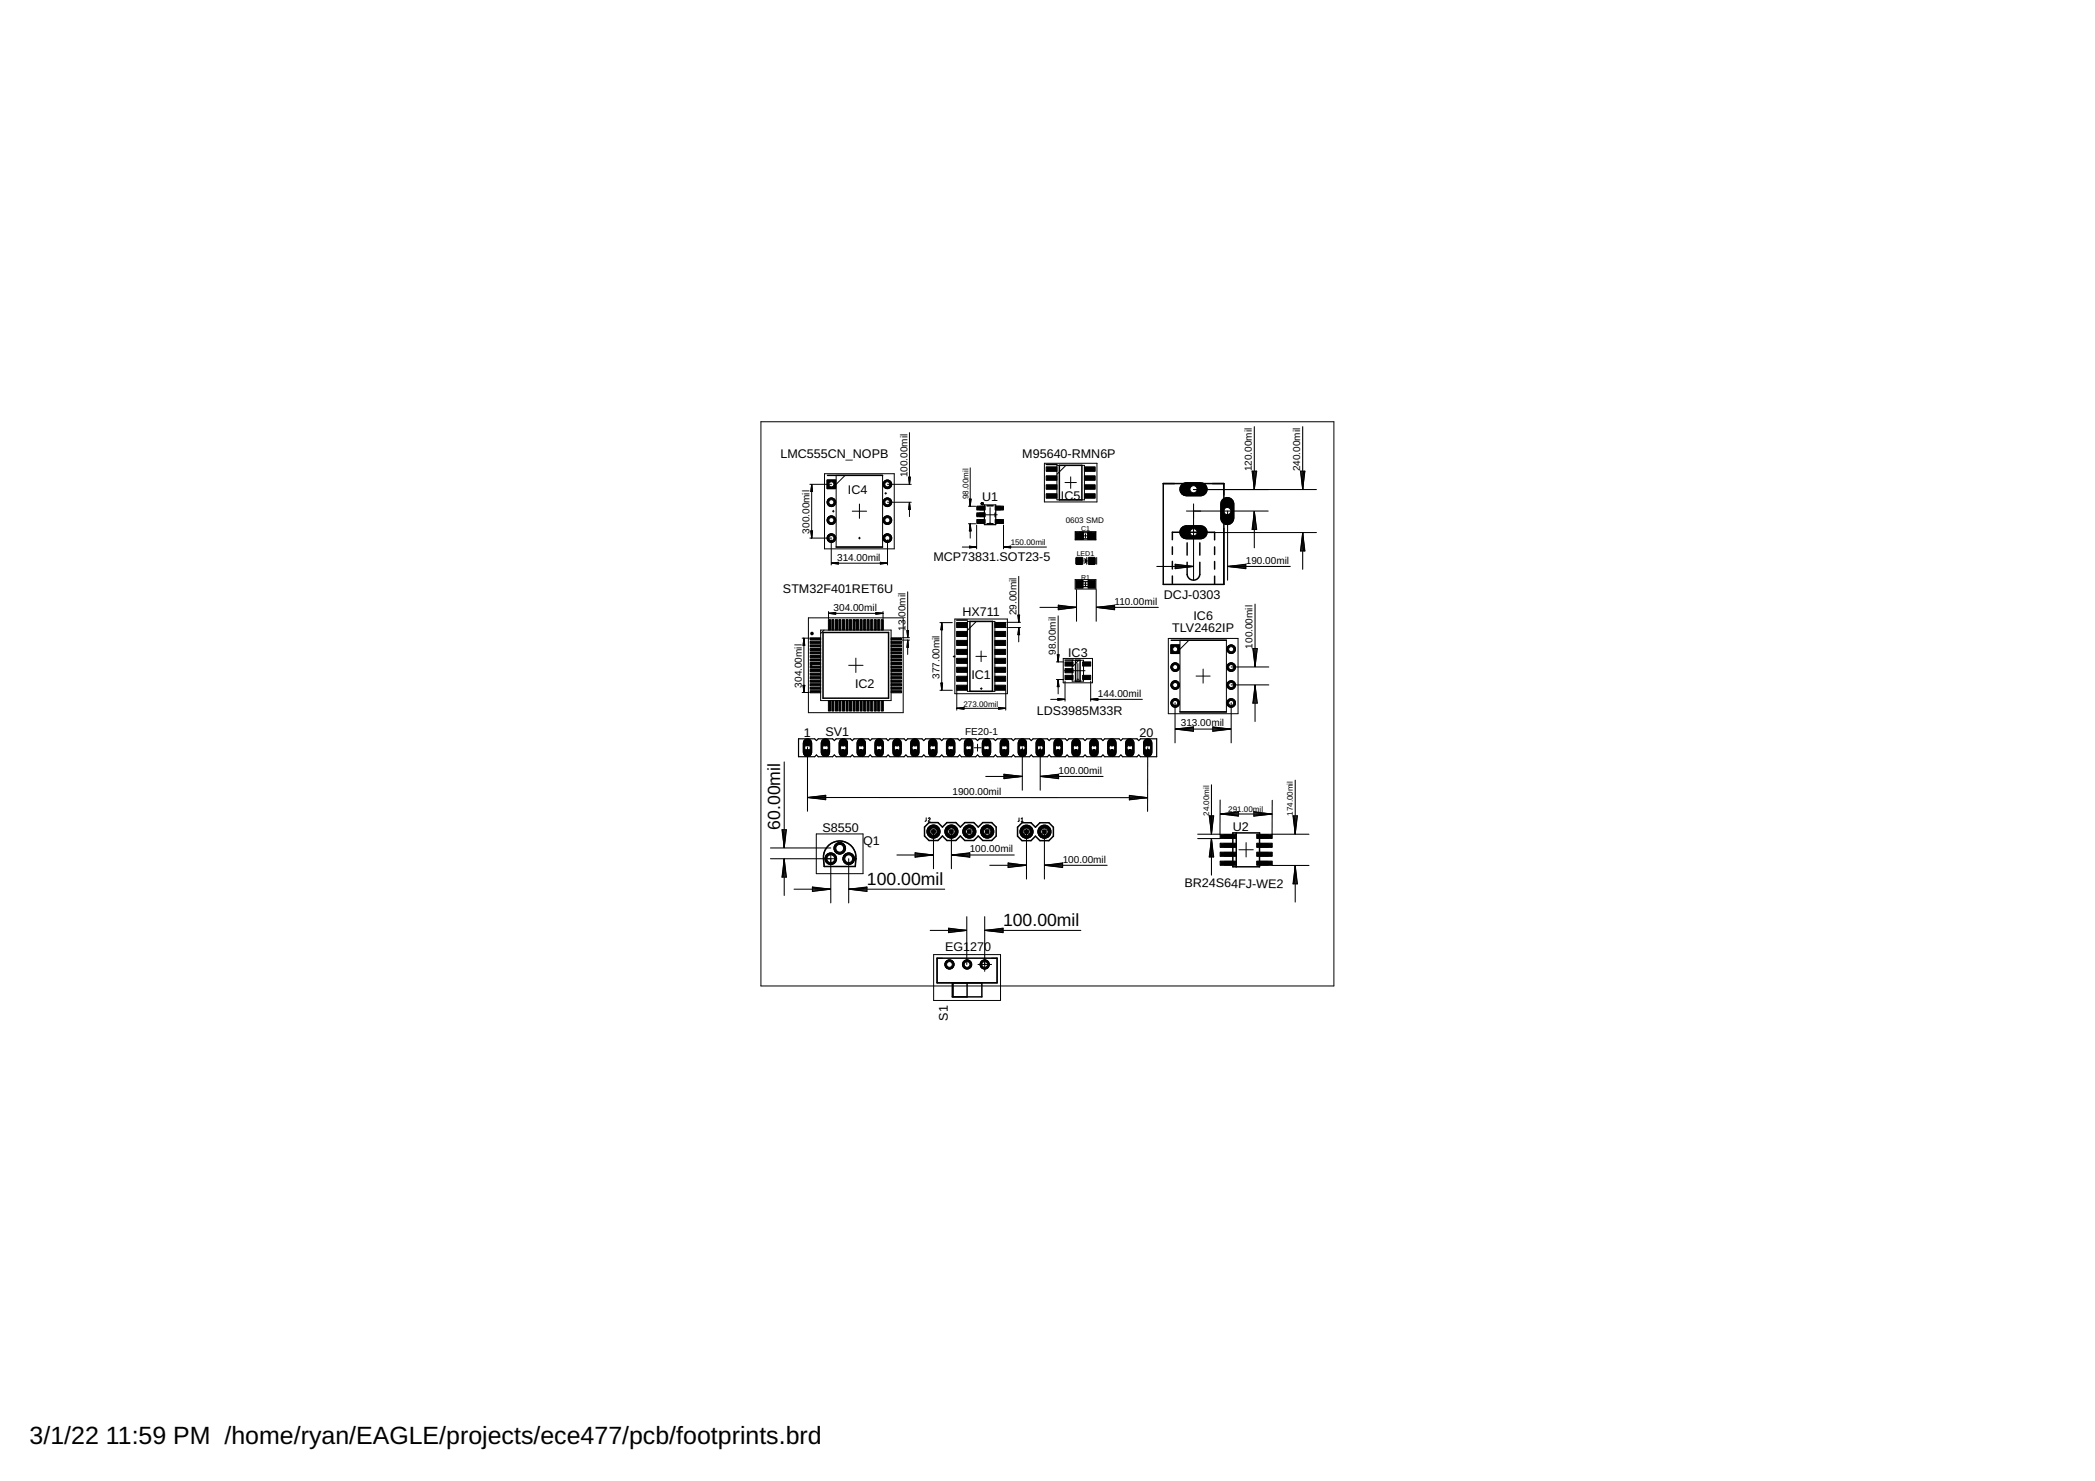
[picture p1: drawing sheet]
<svg xmlns="http://www.w3.org/2000/svg" width="297mm" height="210mm" viewBox="0 0 297 210" stroke-linecap="round" stroke-linejoin="round" font-family="sans-serif">
<path d="M117.3 68h1.2v1.3h-1.2z" fill="#000" stroke="#000" stroke-width=".14"/>
<circle cx="117.9" cy="68.6" r=".36" fill="#fff" stroke="#000" stroke-width=".14"/>
<circle cx="117.9" cy="71.2" r=".61" fill="#000" stroke="#000" stroke-width=".14"/>
<circle cx="117.9" cy="71.2" r=".36" fill="#fff" stroke="#000" stroke-width=".14"/>
<circle cx="117.9" cy="73.7" r=".61" fill="#000" stroke="#000" stroke-width=".14"/>
<circle cx="117.9" cy="73.7" r=".36" fill="#fff" stroke="#000" stroke-width=".14"/>
<circle cx="117.9" cy="76.3" r=".61" fill="#000" stroke="#000" stroke-width=".14"/>
<circle cx="117.9" cy="76.3" r=".36" fill="#fff" stroke="#000" stroke-width=".14"/>
<circle cx="125.8" cy="76.3" r=".61" fill="#000" stroke="#000" stroke-width=".14"/>
<circle cx="125.8" cy="76.3" r=".36" fill="#fff" stroke="#000" stroke-width=".14"/>
<circle cx="125.8" cy="73.7" r=".61" fill="#000" stroke="#000" stroke-width=".14"/>
<circle cx="125.8" cy="73.7" r=".36" fill="#fff" stroke="#000" stroke-width=".14"/>
<circle cx="125.8" cy="71.2" r=".61" fill="#000" stroke="#000" stroke-width=".14"/>
<circle cx="125.8" cy="71.2" r=".36" fill="#fff" stroke="#000" stroke-width=".14"/>
<circle cx="125.8" cy="68.6" r=".61" fill="#000" stroke="#000" stroke-width=".14"/>
<circle cx="125.8" cy="68.6" r=".36" fill="#fff" stroke="#000" stroke-width=".14"/>
<path d="M168.2 69.3h2" fill="none" stroke="#000" stroke-width="2"/>
<circle cx="169.2" cy="69.3" r=".51" fill="#fff" stroke="#000" stroke-width=".14"/>
<path d="M168.2 75.4h2" fill="none" stroke="#000" stroke-width="2"/>
<circle cx="169.2" cy="75.4" r=".51" fill="#fff" stroke="#000" stroke-width=".14"/>
<path d="M174 71.4v2" fill="none" stroke="#000" stroke-width="2"/>
<circle cx="174" cy="72.4" r=".51" fill="#fff" stroke="#000" stroke-width=".14"/>
<path d="M114.5 105.3v1.3" fill="none" stroke="#000" stroke-width="1.3"/>
<circle cx="114.5" cy="106" r=".4" fill="#fff" stroke="#000" stroke-width=".14"/>
<path d="M117 105.3v1.3" fill="none" stroke="#000" stroke-width="1.3"/>
<circle cx="117" cy="106" r=".4" fill="#fff" stroke="#000" stroke-width=".14"/>
<path d="M119.6 105.3v1.3" fill="none" stroke="#000" stroke-width="1.3"/>
<circle cx="119.6" cy="106" r=".4" fill="#fff" stroke="#000" stroke-width=".14"/>
<path d="M122.1 105.3v1.3" fill="none" stroke="#000" stroke-width="1.3"/>
<circle cx="122.1" cy="106" r=".4" fill="#fff" stroke="#000" stroke-width=".14"/>
<path d="M124.7 105.3v1.3" fill="none" stroke="#000" stroke-width="1.3"/>
<circle cx="124.7" cy="106" r=".4" fill="#fff" stroke="#000" stroke-width=".14"/>
<path d="M127.2 105.3v1.3" fill="none" stroke="#000" stroke-width="1.3"/>
<circle cx="127.2" cy="106" r=".4" fill="#fff" stroke="#000" stroke-width=".14"/>
<path d="M129.7 105.3v1.3" fill="none" stroke="#000" stroke-width="1.3"/>
<circle cx="129.7" cy="106" r=".4" fill="#fff" stroke="#000" stroke-width=".14"/>
<path d="M132.2 105.3v1.3" fill="none" stroke="#000" stroke-width="1.3"/>
<circle cx="132.2" cy="106" r=".4" fill="#fff" stroke="#000" stroke-width=".14"/>
<path d="M134.8 105.3v1.3" fill="none" stroke="#000" stroke-width="1.3"/>
<circle cx="134.8" cy="106" r=".4" fill="#fff" stroke="#000" stroke-width=".14"/>
<path d="M137.3 105.3v1.3" fill="none" stroke="#000" stroke-width="1.3"/>
<circle cx="137.3" cy="106" r=".4" fill="#fff" stroke="#000" stroke-width=".14"/>
<path d="M139.9 105.3v1.3" fill="none" stroke="#000" stroke-width="1.3"/>
<circle cx="139.9" cy="106" r=".4" fill="#fff" stroke="#000" stroke-width=".14"/>
<path d="M142.4 105.3v1.3" fill="none" stroke="#000" stroke-width="1.3"/>
<circle cx="142.4" cy="106" r=".4" fill="#fff" stroke="#000" stroke-width=".14"/>
<path d="M144.9 105.3v1.3" fill="none" stroke="#000" stroke-width="1.3"/>
<circle cx="144.9" cy="106" r=".4" fill="#fff" stroke="#000" stroke-width=".14"/>
<path d="M147.5 105.3v1.3" fill="none" stroke="#000" stroke-width="1.3"/>
<circle cx="147.5" cy="106" r=".4" fill="#fff" stroke="#000" stroke-width=".14"/>
<path d="M150 105.3v1.3" fill="none" stroke="#000" stroke-width="1.3"/>
<circle cx="150" cy="106" r=".4" fill="#fff" stroke="#000" stroke-width=".14"/>
<path d="M152.6 105.3v1.3" fill="none" stroke="#000" stroke-width="1.3"/>
<circle cx="152.6" cy="106" r=".4" fill="#fff" stroke="#000" stroke-width=".14"/>
<path d="M155.1 105.3v1.3" fill="none" stroke="#000" stroke-width="1.3"/>
<circle cx="155.1" cy="106" r=".4" fill="#fff" stroke="#000" stroke-width=".14"/>
<path d="M157.6 105.3v1.3" fill="none" stroke="#000" stroke-width="1.3"/>
<circle cx="157.6" cy="106" r=".4" fill="#fff" stroke="#000" stroke-width=".14"/>
<path d="M160.2 105.3v1.3" fill="none" stroke="#000" stroke-width="1.3"/>
<circle cx="160.2" cy="106" r=".4" fill="#fff" stroke="#000" stroke-width=".14"/>
<path d="M162.7 105.3v1.3" fill="none" stroke="#000" stroke-width="1.3"/>
<circle cx="162.7" cy="106" r=".4" fill="#fff" stroke="#000" stroke-width=".14"/>
<path d="M166 91.4h1.2v1.2h-1.2z" fill="#000" stroke="#000" stroke-width=".14"/>
<circle cx="166.6" cy="92" r=".36" fill="#fff" stroke="#000" stroke-width=".14"/>
<circle cx="166.6" cy="94.6" r=".61" fill="#000" stroke="#000" stroke-width=".14"/>
<circle cx="166.6" cy="94.6" r=".36" fill="#fff" stroke="#000" stroke-width=".14"/>
<circle cx="166.6" cy="97.1" r=".61" fill="#000" stroke="#000" stroke-width=".14"/>
<circle cx="166.6" cy="97.1" r=".36" fill="#fff" stroke="#000" stroke-width=".14"/>
<circle cx="166.6" cy="99.6" r=".61" fill="#000" stroke="#000" stroke-width=".14"/>
<circle cx="166.6" cy="99.6" r=".36" fill="#fff" stroke="#000" stroke-width=".14"/>
<circle cx="174.6" cy="99.6" r=".61" fill="#000" stroke="#000" stroke-width=".14"/>
<circle cx="174.6" cy="99.6" r=".36" fill="#fff" stroke="#000" stroke-width=".14"/>
<circle cx="174.6" cy="97.1" r=".61" fill="#000" stroke="#000" stroke-width=".14"/>
<circle cx="174.6" cy="97.1" r=".36" fill="#fff" stroke="#000" stroke-width=".14"/>
<circle cx="174.6" cy="94.6" r=".61" fill="#000" stroke="#000" stroke-width=".14"/>
<circle cx="174.6" cy="94.6" r=".36" fill="#fff" stroke="#000" stroke-width=".14"/>
<circle cx="174.6" cy="92" r=".61" fill="#000" stroke="#000" stroke-width=".14"/>
<circle cx="174.6" cy="92" r=".36" fill="#fff" stroke="#000" stroke-width=".14"/>
<circle cx="145.5" cy="117.9" r=".93" fill="#000" stroke="#000" stroke-width=".14"/>
<circle cx="145.5" cy="117.9" r=".51" fill="#fff" stroke="#000" stroke-width=".14"/>
<circle cx="148.1" cy="117.9" r=".93" fill="#000" stroke="#000" stroke-width=".14"/>
<circle cx="148.1" cy="117.9" r=".51" fill="#fff" stroke="#000" stroke-width=".14"/>
<circle cx="132.4" cy="117.9" r=".93" fill="#000" stroke="#000" stroke-width=".14"/>
<circle cx="132.4" cy="117.9" r=".51" fill="#fff" stroke="#000" stroke-width=".14"/>
<circle cx="134.9" cy="117.9" r=".93" fill="#000" stroke="#000" stroke-width=".14"/>
<circle cx="134.9" cy="117.9" r=".51" fill="#fff" stroke="#000" stroke-width=".14"/>
<circle cx="137.4" cy="117.9" r=".93" fill="#000" stroke="#000" stroke-width=".14"/>
<circle cx="137.4" cy="117.9" r=".51" fill="#fff" stroke="#000" stroke-width=".14"/>
<circle cx="140" cy="117.9" r=".93" fill="#000" stroke="#000" stroke-width=".14"/>
<circle cx="140" cy="117.9" r=".51" fill="#fff" stroke="#000" stroke-width=".14"/>
<circle cx="139.6" cy="136.7" r=".66" fill="#000" stroke="#000" stroke-width=".14"/>
<circle cx="139.6" cy="136.7" r=".4" fill="#fff" stroke="#000" stroke-width=".14"/>
<circle cx="137.1" cy="136.7" r=".66" fill="#000" stroke="#000" stroke-width=".14"/>
<circle cx="137.1" cy="136.7" r=".4" fill="#fff" stroke="#000" stroke-width=".14"/>
<circle cx="134.6" cy="136.7" r=".66" fill="#000" stroke="#000" stroke-width=".14"/>
<circle cx="134.6" cy="136.7" r=".4" fill="#fff" stroke="#000" stroke-width=".14"/>
<circle cx="117.8" cy="121.7" r=".83" fill="#000" stroke="#000" stroke-width=".14"/>
<circle cx="117.8" cy="121.7" r=".55" fill="#fff" stroke="#000" stroke-width=".14"/>
<circle cx="119.1" cy="120.2" r=".83" fill="#000" stroke="#000" stroke-width=".14"/>
<circle cx="119.1" cy="120.2" r=".55" fill="#fff" stroke="#000" stroke-width=".14"/>
<circle cx="120.3" cy="121.7" r=".83" fill="#000" stroke="#000" stroke-width=".14"/>
<circle cx="120.3" cy="121.7" r=".55" fill="#fff" stroke="#000" stroke-width=".14"/>
<g fill="#000" stroke="#000" stroke-width=".14">
<path d="M117.3 68h1.2v1.3h-1.2zM138.5 71.7h1.2v.6h-1.2zM138.5 72.7h1.2v.5h-1.2zM138.5 73.6h1.2v.6h-1.2zM141.1 73.6h1.2v.6h-1.2zM141.1 71.7h1.2v.6h-1.2zM148.3 66.2h1.6v.6h-1.6zM148.3 67.4h1.6v.7h-1.6zM148.3 68.7h1.6v.6h-1.6zM148.3 70h1.6v.6h-1.6zM152.5 75.4h1.1v1.1h-1.1zM153.8 70h1.5v.6h-1.5z"/>
<path d="M153.8 68.7h1.5v.6h-1.5zM153.8 67.4h1.5v.7h-1.5zM153.8 66.2h1.5v.6h-1.5zM154.2 75.4h1.1v1.1h-1.1zM114.9 90.4h1.5v.3h-1.5zM114.9 90.9h1.5v.3h-1.5zM114.9 91.4h1.5v.3h-1.5zM114.9 91.9h1.5v.3h-1.5zM114.9 92.4h1.5v.3h-1.5zM114.9 92.9h1.5v.3h-1.5zM114.9 93.4h1.5v.3h-1.5zM114.9 93.9h1.5v.3h-1.5z"/>
<path d="M114.9 94.4h1.5v.3h-1.5zM114.9 94.9h1.5v.3h-1.5zM114.9 95.4h1.5v.3h-1.5zM114.9 95.9h1.5v.3h-1.5zM114.9 96.4h1.5v.3h-1.5zM114.9 96.9h1.5v.3h-1.5zM114.9 97.4h1.5v.3h-1.5zM114.9 97.9h1.5v.3h-1.5zM117.5 99.3h.3v1.5h-.3zM117.5 87.8h.3v1.5h-.3zM117.9 99.3h.3v1.5h-.3zM117.9 87.8h.3v1.5h-.3z"/>
<path d="M118.4 99.3h.3v1.5h-.3zM118.4 87.8h.3v1.5h-.3zM118.9 99.3h.3v1.5h-.3zM118.9 87.8h.3v1.5h-.3zM119.4 99.3h.3v1.5h-.3zM119.4 87.8h.3v1.5h-.3zM120 99.3h.2v1.5h-.2zM120 87.8h.2v1.5h-.2zM120.4 99.3h.3v1.5h-.3zM120.4 87.8h.3v1.5h-.3zM120.9 99.3h.3v1.5h-.3zM120.9 87.8h.3v1.5h-.3z"/>
<path d="M121.4 99.3h.3v1.5h-.3zM121.4 87.8h.3v1.5h-.3zM121.9 99.3h.3v1.5h-.3zM121.9 87.8h.3v1.5h-.3zM122.4 99.3h.3v1.5h-.3zM122.4 87.8h.3v1.5h-.3zM122.9 99.3h.3v1.5h-.3zM122.9 87.8h.3v1.5h-.3zM123.4 99.3h.3v1.5h-.3zM123.4 87.8h.3v1.5h-.3zM124 99.3h.2v1.5h-.2zM124 87.8h.2v1.5h-.2z"/>
<path d="M124.4 99.3h.3v1.5h-.3zM124.4 87.8h.3v1.5h-.3zM124.9 99.3h.3v1.5h-.3zM124.9 87.8h.3v1.5h-.3zM126.3 97.9h1.5v.3h-1.5zM126.3 97.4h1.5v.3h-1.5zM126.3 96.9h1.5v.3h-1.5zM126.3 96.4h1.5v.3h-1.5zM126.3 95.9h1.5v.3h-1.5zM126.3 95.4h1.5v.3h-1.5zM126.3 94.9h1.5v.3h-1.5zM126.3 94.4h1.5v.3h-1.5z"/>
<path d="M126.3 93.9h1.5v.3h-1.5zM126.3 93.4h1.5v.3h-1.5zM126.3 92.9h1.5v.3h-1.5zM126.3 92.4h1.5v.3h-1.5zM126.3 91.9h1.5v.3h-1.5zM126.3 91.4h1.5v.3h-1.5zM126.3 90.9h1.5v.3h-1.5zM126.3 90.4h1.5v.3h-1.5zM135.6 88.2h1.6v.7h-1.6zM135.6 89.5h1.6v.7h-1.6zM135.6 90.8h1.6v.7h-1.6zM135.6 92h1.6v.8h-1.6z"/>
<path d="M135.6 93.3h1.6v.7h-1.6zM135.6 94.6h1.6v.7h-1.6zM135.6 95.8h1.6v.8h-1.6zM135.6 97.1h1.6v.7h-1.6zM141.1 97.1h1.5v.7h-1.5zM141.1 95.8h1.5v.8h-1.5zM141.1 94.6h1.5v.7h-1.5zM141.1 93.3h1.5v.7h-1.5zM141.1 92h1.5v.8h-1.5zM141.1 90.8h1.5v.7h-1.5zM141.1 89.5h1.5v.7h-1.5zM141.1 88.2h1.5v.7h-1.5z"/>
<path d="M151 93.8h1.1v.6h-1.1zM151 94.8h1.1v.6h-1.1zM151 95.7h1.1v.6h-1.1zM152.5 82.3h1.1v1.1h-1.1zM153.5 95.7h1.1v.6h-1.1zM153.5 93.8h1.1v.6h-1.1zM154.3 82.3h1v1.1h-1zM173 119.5h2.2v.6h-2.2zM173 118.2h2.2v.6h-2.2zM178.2 119.5h2.2v.6h-2.2zM178.2 118.2h2.2v.6h-2.2zM173 120.8h2.2v.6h-2.2z"/>
<path d="M173 122h2.2v.6h-2.2zM178.2 120.8h2.2v.6h-2.2zM178.2 122h2.2v.6h-2.2z"/>
</g>
<g fill="#000" stroke="#000" stroke-width=".14">
<path d="M152.6 79h.9v1h-.9z" fill-rule="evenodd"/>
<path d="M154.3 79h1v1h-1z" fill-rule="evenodd"/>
</g>
<circle cx="117.9" cy="68.6" r=".36" fill="#fff" stroke="#000" stroke-width=".14"/>
<circle cx="117.9" cy="71.2" r=".61" fill="#000" stroke="#000" stroke-width=".14"/>
<circle cx="117.9" cy="71.2" r=".36" fill="#fff" stroke="#000" stroke-width=".14"/>
<circle cx="117.9" cy="73.7" r=".61" fill="#000" stroke="#000" stroke-width=".14"/>
<circle cx="117.9" cy="73.7" r=".36" fill="#fff" stroke="#000" stroke-width=".14"/>
<circle cx="117.9" cy="76.3" r=".61" fill="#000" stroke="#000" stroke-width=".14"/>
<circle cx="117.9" cy="76.3" r=".36" fill="#fff" stroke="#000" stroke-width=".14"/>
<circle cx="125.8" cy="76.3" r=".61" fill="#000" stroke="#000" stroke-width=".14"/>
<circle cx="125.8" cy="76.3" r=".36" fill="#fff" stroke="#000" stroke-width=".14"/>
<circle cx="125.8" cy="73.7" r=".61" fill="#000" stroke="#000" stroke-width=".14"/>
<circle cx="125.8" cy="73.7" r=".36" fill="#fff" stroke="#000" stroke-width=".14"/>
<circle cx="125.8" cy="71.2" r=".61" fill="#000" stroke="#000" stroke-width=".14"/>
<circle cx="125.8" cy="71.2" r=".36" fill="#fff" stroke="#000" stroke-width=".14"/>
<circle cx="125.8" cy="68.6" r=".61" fill="#000" stroke="#000" stroke-width=".14"/>
<circle cx="125.8" cy="68.6" r=".36" fill="#fff" stroke="#000" stroke-width=".14"/>
<path d="M168.2 69.3h2" fill="none" stroke="#000" stroke-width="2"/>
<circle cx="169.2" cy="69.3" r=".51" fill="#fff" stroke="#000" stroke-width=".14"/>
<path d="M168.2 75.4h2" fill="none" stroke="#000" stroke-width="2"/>
<circle cx="169.2" cy="75.4" r=".51" fill="#fff" stroke="#000" stroke-width=".14"/>
<path d="M174 71.4v2" fill="none" stroke="#000" stroke-width="2"/>
<circle cx="174" cy="72.4" r=".51" fill="#fff" stroke="#000" stroke-width=".14"/>
<path d="M114.5 105.3v1.3" fill="none" stroke="#000" stroke-width="1.3"/>
<circle cx="114.5" cy="106" r=".4" fill="#fff" stroke="#000" stroke-width=".14"/>
<path d="M117 105.3v1.3" fill="none" stroke="#000" stroke-width="1.3"/>
<circle cx="117" cy="106" r=".4" fill="#fff" stroke="#000" stroke-width=".14"/>
<path d="M119.6 105.3v1.3" fill="none" stroke="#000" stroke-width="1.3"/>
<circle cx="119.6" cy="106" r=".4" fill="#fff" stroke="#000" stroke-width=".14"/>
<path d="M122.1 105.3v1.3" fill="none" stroke="#000" stroke-width="1.3"/>
<circle cx="122.1" cy="106" r=".4" fill="#fff" stroke="#000" stroke-width=".14"/>
<path d="M124.7 105.3v1.3" fill="none" stroke="#000" stroke-width="1.3"/>
<circle cx="124.7" cy="106" r=".4" fill="#fff" stroke="#000" stroke-width=".14"/>
<path d="M127.2 105.3v1.3" fill="none" stroke="#000" stroke-width="1.3"/>
<circle cx="127.2" cy="106" r=".4" fill="#fff" stroke="#000" stroke-width=".14"/>
<path d="M129.7 105.3v1.3" fill="none" stroke="#000" stroke-width="1.3"/>
<circle cx="129.7" cy="106" r=".4" fill="#fff" stroke="#000" stroke-width=".14"/>
<path d="M132.2 105.3v1.3" fill="none" stroke="#000" stroke-width="1.3"/>
<circle cx="132.2" cy="106" r=".4" fill="#fff" stroke="#000" stroke-width=".14"/>
<path d="M134.8 105.3v1.3" fill="none" stroke="#000" stroke-width="1.3"/>
<circle cx="134.8" cy="106" r=".4" fill="#fff" stroke="#000" stroke-width=".14"/>
<path d="M137.3 105.3v1.3" fill="none" stroke="#000" stroke-width="1.3"/>
<circle cx="137.3" cy="106" r=".4" fill="#fff" stroke="#000" stroke-width=".14"/>
<path d="M139.9 105.3v1.3" fill="none" stroke="#000" stroke-width="1.3"/>
<circle cx="139.9" cy="106" r=".4" fill="#fff" stroke="#000" stroke-width=".14"/>
<path d="M142.4 105.3v1.3" fill="none" stroke="#000" stroke-width="1.3"/>
<circle cx="142.4" cy="106" r=".4" fill="#fff" stroke="#000" stroke-width=".14"/>
<path d="M144.9 105.3v1.3" fill="none" stroke="#000" stroke-width="1.3"/>
<circle cx="144.9" cy="106" r=".4" fill="#fff" stroke="#000" stroke-width=".14"/>
<path d="M147.5 105.3v1.3" fill="none" stroke="#000" stroke-width="1.3"/>
<circle cx="147.5" cy="106" r=".4" fill="#fff" stroke="#000" stroke-width=".14"/>
<path d="M150 105.3v1.3" fill="none" stroke="#000" stroke-width="1.3"/>
<circle cx="150" cy="106" r=".4" fill="#fff" stroke="#000" stroke-width=".14"/>
<path d="M152.6 105.3v1.3" fill="none" stroke="#000" stroke-width="1.3"/>
<circle cx="152.6" cy="106" r=".4" fill="#fff" stroke="#000" stroke-width=".14"/>
<path d="M155.1 105.3v1.3" fill="none" stroke="#000" stroke-width="1.3"/>
<circle cx="155.1" cy="106" r=".4" fill="#fff" stroke="#000" stroke-width=".14"/>
<path d="M157.6 105.3v1.3" fill="none" stroke="#000" stroke-width="1.3"/>
<circle cx="157.6" cy="106" r=".4" fill="#fff" stroke="#000" stroke-width=".14"/>
<path d="M160.2 105.3v1.3" fill="none" stroke="#000" stroke-width="1.3"/>
<circle cx="160.2" cy="106" r=".4" fill="#fff" stroke="#000" stroke-width=".14"/>
<path d="M162.7 105.3v1.3" fill="none" stroke="#000" stroke-width="1.3"/>
<circle cx="162.7" cy="106" r=".4" fill="#fff" stroke="#000" stroke-width=".14"/>
<path d="M166 91.4h1.2v1.2h-1.2z" fill="#000" stroke="#000" stroke-width=".14"/>
<circle cx="166.6" cy="92" r=".36" fill="#fff" stroke="#000" stroke-width=".14"/>
<circle cx="166.6" cy="94.6" r=".61" fill="#000" stroke="#000" stroke-width=".14"/>
<circle cx="166.6" cy="94.6" r=".36" fill="#fff" stroke="#000" stroke-width=".14"/>
<circle cx="166.6" cy="97.1" r=".61" fill="#000" stroke="#000" stroke-width=".14"/>
<circle cx="166.6" cy="97.1" r=".36" fill="#fff" stroke="#000" stroke-width=".14"/>
<circle cx="166.6" cy="99.6" r=".61" fill="#000" stroke="#000" stroke-width=".14"/>
<circle cx="166.6" cy="99.6" r=".36" fill="#fff" stroke="#000" stroke-width=".14"/>
<circle cx="174.6" cy="99.6" r=".61" fill="#000" stroke="#000" stroke-width=".14"/>
<circle cx="174.6" cy="99.6" r=".36" fill="#fff" stroke="#000" stroke-width=".14"/>
<circle cx="174.6" cy="97.1" r=".61" fill="#000" stroke="#000" stroke-width=".14"/>
<circle cx="174.6" cy="97.1" r=".36" fill="#fff" stroke="#000" stroke-width=".14"/>
<circle cx="174.6" cy="94.6" r=".61" fill="#000" stroke="#000" stroke-width=".14"/>
<circle cx="174.6" cy="94.6" r=".36" fill="#fff" stroke="#000" stroke-width=".14"/>
<circle cx="174.6" cy="92" r=".61" fill="#000" stroke="#000" stroke-width=".14"/>
<circle cx="174.6" cy="92" r=".36" fill="#fff" stroke="#000" stroke-width=".14"/>
<circle cx="145.5" cy="117.9" r=".93" fill="#000" stroke="#000" stroke-width=".14"/>
<circle cx="145.5" cy="117.9" r=".51" fill="#fff" stroke="#000" stroke-width=".14"/>
<circle cx="148.1" cy="117.9" r=".93" fill="#000" stroke="#000" stroke-width=".14"/>
<circle cx="148.1" cy="117.9" r=".51" fill="#fff" stroke="#000" stroke-width=".14"/>
<circle cx="132.4" cy="117.9" r=".93" fill="#000" stroke="#000" stroke-width=".14"/>
<circle cx="132.4" cy="117.9" r=".51" fill="#fff" stroke="#000" stroke-width=".14"/>
<circle cx="134.9" cy="117.9" r=".93" fill="#000" stroke="#000" stroke-width=".14"/>
<circle cx="134.9" cy="117.9" r=".51" fill="#fff" stroke="#000" stroke-width=".14"/>
<circle cx="137.4" cy="117.9" r=".93" fill="#000" stroke="#000" stroke-width=".14"/>
<circle cx="137.4" cy="117.9" r=".51" fill="#fff" stroke="#000" stroke-width=".14"/>
<circle cx="140" cy="117.9" r=".93" fill="#000" stroke="#000" stroke-width=".14"/>
<circle cx="140" cy="117.9" r=".51" fill="#fff" stroke="#000" stroke-width=".14"/>
<circle cx="139.6" cy="136.7" r=".66" fill="#000" stroke="#000" stroke-width=".14"/>
<circle cx="139.6" cy="136.7" r=".4" fill="#fff" stroke="#000" stroke-width=".14"/>
<circle cx="137.1" cy="136.7" r=".66" fill="#000" stroke="#000" stroke-width=".14"/>
<circle cx="137.1" cy="136.7" r=".4" fill="#fff" stroke="#000" stroke-width=".14"/>
<circle cx="134.6" cy="136.7" r=".66" fill="#000" stroke="#000" stroke-width=".14"/>
<circle cx="134.6" cy="136.7" r=".4" fill="#fff" stroke="#000" stroke-width=".14"/>
<circle cx="117.8" cy="121.7" r=".83" fill="#000" stroke="#000" stroke-width=".14"/>
<circle cx="117.8" cy="121.7" r=".55" fill="#fff" stroke="#000" stroke-width=".14"/>
<circle cx="119.1" cy="120.2" r=".83" fill="#000" stroke="#000" stroke-width=".14"/>
<circle cx="119.1" cy="120.2" r=".55" fill="#fff" stroke="#000" stroke-width=".14"/>
<circle cx="120.3" cy="121.7" r=".83" fill="#000" stroke="#000" stroke-width=".14"/>
<circle cx="120.3" cy="121.7" r=".55" fill="#fff" stroke="#000" stroke-width=".14"/>
<g fill="none" stroke="#000" stroke-width=".14">
<path d="M107.9 59.8h81.2v79.9h-81.2zM114.8 76.3h3.1M114.8 68.6h3.1M115 75.2h.2l-.1 1zM115 75.2l.1 1M115.1 68.7v7.5M115.1 68.7l.1 1h-.2zM115.1 68.7l-.1 1M115.1 68.7v1M115.1 68.7l.1 1M115.1 75.2v1M115.2 75.2l-.1 1"/>
<path d="M116.9 67.1h9.9v10.7h-9.9zM117.9 76.5v3.6M117.9 79.8h7.9M117.9 79.8l1-.1v.2zM117.9 79.8l1 .1M118 72.5h.3M118.2 72.3v.3M118.6 67.4h6.5v10.1h-6.5zM118.9 79.8h-1M118.9 79.7l-1 .1M119.8 67.4l-1.2 1.2M120.8 72.5h2.1"/>
<path d="M121.7 76.3h.3M121.9 71.4v2.1M121.9 76.1v.3M124.8 79.7l1 .1-1 .1zM124.8 79.8h1M124.8 79.7l1 .1M125.5 69.9h.2M125.6 69.8v.2M125.8 79.8l-1 .1M125.8 76.5v3.6M125.8 68.6h3.4M125.8 71.2h3.4"/>
<path d="M128.8 67.6h.3l-.2 1zM128.9 67.6v1M128.9 61.3v7.3M128.9 71.2v2M128.9 71.2l.2 1h-.3zM128.9 71.2v1M128.9 71.2l.1 1M129 67.6l-.1 1M136.4 77.5h2.1M137.3 71.8h1M137.3 74.2h1M137.4 70.7h.3l-.1 1z"/>
<path d="M137.5 70.7l.1 1M137.5 77.4l1 .1-1 .2zM137.5 77.5h1M137.6 74.3l.1 .9h-.3zM137.6 66.3v5.4M137.6 74.3v2M137.6 74.3l-.1 .9M137.6 74.3v.9M137.6 70.7v1M138.5 73h.2M138.5 77.5l-1 .1M138.5 74.4v3.4"/>
<path d="M138.6 72.9v.2M139.1 71.4h.3M139.1 71.3h.3M139.1 71.5h.3M139.4 73h2M139.4 71.3a.16 .16 0 0 0-.3 0 .16 .16 0 0 0 0 .2M139.4 71.3h.1M139.4 71.3v.2M140.3 74.2h.2M140.4 71.9v2.1M140.4 74v.3M142.3 74.4v3.4"/>
<path d="M142.3 77.5h6.1M142.3 77.5l1-.1v.3zM142.3 77.5l1 .1M143.3 77.5h-1M148.1 65.7h7.4v5.4h-7.4zM149.9 66h3.9v4.8h-3.9zM151 68.4h1.6M151.1 66l-1.2 1.2M151.8 67.6v1.6M152.4 75.4h3v1.1h-3zM153.6 75.5h.7M153.6 76.3h.7"/>
<path d="M153.6 79.5h.6M153.6 75.9h.6M153.8 79.2l.3 .3-.3 .3M153.9 75.7v.5M153.9 79.2v.6M154.1 79v1M155.5 79v1M168.2 72.4h2M169.2 71.4v2M113.7 90.4h1M113.7 98.1h1M113.9 97.1h.2l-.1 1z"/>
<path d="M113.9 97.1l.1 1M114 90.5v7.6M114 90.5l.1 1h-.2zM114 90.5l-.1 1M114 90.5v1M114 97.1v1M114.6 87.6h13.5v13.4h-13.5zM114.9 94.3h.2M115 94.2v.2M116.4 89.3h9.9v10h-9.9zM116.8 89.3l-.4 .5M117.5 86.7v1"/>
<path d="M117.5 86.9h7.7M117.5 86.9l1-.1v.3zM117.5 86.9l1 .1M118.5 86.9h-1M118.5 86.8l-1 .1M120.3 94.3h2.1M121.2 87.9h.3M121.3 87.8v.3M121.3 93.3v2M124.2 86.8l1 .1-1 .2zM124.2 86.9h1M124.2 86.8l1 .1"/>
<path d="M125.2 86.9l-1 .1M125.2 86.7v1M127.6 90.6h.2M127.7 90.4v.3M128 90.7h.9M128 90.4h.9M128.6 89.4h.2l-.1 1zM128.7 89.4v1M128.7 83.9v6.5M128.7 90.7v2.1M128.7 90.7l.1 1h-.2zM128.7 90.7v1"/>
<path d="M128.7 90.7l.1 1M128.8 89.4l-.1 1M133.3 88.2h1.7M133.3 97.8h1.7M133.4 96.8h.2l-.1 1zM133.4 96.8l.1 1M133.5 96.8v1M133.5 88.3v9.5M133.5 88.3l.1 1h-.2zM133.5 88.3v1M133.5 88.3l.1 1M133.5 88.3l-.1 1"/>
<path d="M133.6 96.8l-.1 1M135.1 93h.3M135.3 92.9v.3M135.4 87.7h7.4v10.6h-7.4zM135.7 97.9v2.7M137.2 88.1h3.9v9.9h-3.9zM138.4 93h1.5M138.4 88.1l-1.2 1.2M139 97.6h.3M139.1 92.3v1.5M139.1 97.5v.2M142.4 88.6h.2"/>
<path d="M142.5 88.5v.2M142.6 97.9v2.7M142.7 88.2h2M142.7 88.9h2M144.3 87.2h.3l-.2 1zM144.3 87.2l.1 1M144.4 87.2v1M144.4 81.7v6.5M144.4 89v2M144.4 89l.2 1h-.3zM144.4 89v1M144.4 89l.1 1"/>
<path d="M144.4 89l-.1 1M144.5 87.2l-.1 1M149 99.1h2M149.8 93.8h1M149.8 96.3h1M149.9 92.8h.3l-.2 1zM149.9 92.8l.1 1M150 92.8v1M150 99l1 .1-1 .2zM150 99.1h1M150 87.3v6.5M150 96.3v2"/>
<path d="M150 96.3l.2 1h-.3zM150 96.3v1M150 96.3l.1 1M150 96.3l-.1 1M150.1 92.8l-.1 1M150.7 93.3h4.2v3.5h-4.2zM150.9 95.1h.3M151 99.1l-1 .1M151 96.5v2.9M151.1 94.9v.3M151.8 95.1h2M152 93.6h1.6v2.9h-1.6z"/>
<path d="M152.4 82.1h3v1.4h-3zM152.7 96.3h.3M152.8 94v2.1M152.8 96.2v.2M153 93.6l-1 .9M153.6 82.8h.6M153.9 82.5v.6M154.6 96.5v2.9M154.7 99.1h7.3M154.7 99.1l1-.1v.3zM154.7 99.1l1 .1M155.7 99.1h-1"/>
<path d="M165.7 90.5h9.8v10.7h-9.8zM167.3 90.7h6.6v10.2h-6.6zM168.6 90.7l-1.3 1.3M169.6 95.8h2M170.6 94.8v2M115.7 118.2h6.7v5.6h-6.7zM117.5 119.8a2.31 2.31 0 0 1 2.6-.4 2.31 2.31 0 0 1 1.2 2.3v1.1h-4.4a3.1 3.1 0 0 1 .3-2.7zM131.3 115.9v.5h-.2M131.6 116l.2-.1 .1 .1-.3 .4h.3M132 117.9h.7M132.4 117.5v.7M135.7 100.4h6.9"/>
<path d="M135.7 100.4l1-.1v.2zM135.7 100.4h1M135.7 100.4l1 .1M136.7 100.3l-1 .1M138.1 106h1M138.6 105.5v1M141.6 100.3l1 .1-1 .1zM141.6 100.3l1 .1M142.6 100.4h-1M142.6 100.4l-1 .1M144.5 115.9v.5h-.2M144.8 116.4h.3"/>
<path d="M144.8 116.1l.1-.2v.5M145.2 117.9h.7M145.5 117.5v.8M176.7 119.4v2.1M117 121.7h1.6M117.8 120.9v1.6M121.3 121.7h.1M132.4 135.3h9.5v6.5h-9.5zM133.6 135.8h-.7v3.5h8.5v-3.5h-.8M138.7 136.7h1.9M139.6 135.7v2M175.7 120.4h2"/>
</g>
<g fill="none" stroke="#000" stroke-width=".21">
<path d="M117.3 67.4h7.8M118.6 77.5h6.5M140 74.2h.8M140 71.7h.8M141.1 72.7v.5M148.3 65.8h1.6M150.2 66h3.2v4.8h-3.2zM164.9 68.5h8.6v14.3h-8.6zM166.2 77.5v1.1M166.2 79.6v1M167.6 75.4h-1.4v1.1M168.3 79.7v1.7a.91 .91 0 0 0 .9 .8 .91 .91 0 0 0 .9-.8v-1.7"/>
<path d="M168.3 76.9v1.8M168.6 75.4h1.3M170.1 76.9v1.8M170.9 75.4h1.3v1.1M172.2 77.5v1.1M172.2 79.6v1.1M116.7 89.6h9.3v9.4h-9.3zM135.6 87.9h1.6M137.5 88.1h3.2v9.9h-3.2zM151 93.6h1.1M152.5 93.6h.6v2.9h-.6zM166.1 90.7h7.8"/>
<path d="M166.2 81.6v1.1M172.2 81.7v1M117.5 119.8a2.31 2.31 0 0 1 2.6-.4 2.31 2.31 0 0 1 1.2 2.3v1.1h-4.4a3.1 3.1 0 0 1 .3-2.7zM131.1 117.2l.6-.6h1.3l.6 .6 .7-.6h1.2l.7 .6 .6-.6h1.3l.6 .6 .6-.6h1.3l.6 .6v1.3l-.6 .6h-1.3l-.6-.6-.6 .6h-1.3l-.6-.6-.7 .6h-1.2l-.7-.6-.6 .6h-1.3l-.6-.6zM144.9 116.6h1.3l.6 .6 .6-.6h1.3l.7 .6v1.3l-.7 .6h-1.3l-.6-.6-.6 .6h-1.3l-.6-.6v-1.3zM167.3 100.9h6.6M174.8 118h3.8v4.9h-3.8zM175.3 118v4.9M121.3 121.7h.1M132.9 135.8h8.5v3.5h-8.5zM135 139.3v2h4.2v-2M135.1 139.3v2"/>
<path d="M137.1 139.3v2"/>
</g>
<g fill="none" stroke="#000" stroke-width=".17">
<path d="M139.6 71.6h1.6v2.8h-1.6zM153.5 83.1h.8M153.5 82.4h.8M113.2 104.7h2.3l.3 .3 .2-.3h2l.3 .3 .3-.3h2l.2 .3 .3-.3h2l.3 .3 .2-.3h2.1l.2 .3 .3-.3h2l.2 .3 .3-.3h2l.3 .3 .2-.3h2.1l.2 .3 .3-.3h2l.3 .3 .2-.3h2l.3 .3 .3-.3h2l.2 .3 .3-.3h2l.3 .3 .2-.3h2.1l.2 .3 .3-.3h2l.3 .3 .2-.3h2l.3 .3 .3-.3h2l.2 .3 .3-.3h2l.3 .3 .2-.3h2.1l.2 .3 .3-.3h2l.3 .3 .2-.3h2.3v2.6h-2.3l-.2-.3-.3 .3h-2l-.3-.3-.2 .3h-2.1l-.2-.3-.3 .3h-2l-.3-.3-.2 .3h-2l-.3-.3-.3 .3h-2l-.2-.3-.3 .3h-2l-.3-.3-.2 .3h-2.1l-.2-.3-.3 .3h-2l-.3-.3-.2 .3h-2l-.3-.3-.3 .3h-2l-.2-.3-.3 .3h-2l-.3-.3-.2 .3h-2.1l-.2-.3-.3 .3h-2l-.3-.3-.2 .3h-2l-.3-.3-.2 .3h-2.1l-.2-.3-.3 .3h-2l-.3-.3-.2 .3h-2l-.3-.3-.3 .3h-2l-.2-.3-.3 .3h-2.3zM114 105.5h.2v-.3h.5v.3h.3v1h-.3v.2h-.5v-.2h-.2zM116.5 105.5h.3v-.3h.5v.3h.2v1h-.2v.2h-.5v-.2h-.3zM119.1 105.5h.2v-.3h.5v.3h.3v1h-.3v.2h-.5v-.2h-.2zM121.6 105.5h.3v-.3h.5v.3h.2v1h-.2v.2h-.5v-.2h-.3zM124.1 105.5h.3v-.3h.5v.3h.3v1h-.3v.2h-.5v-.2h-.3zM126.7 105.5h.2v-.3h.5v.3h.3v1h-.3v.2h-.5v-.2h-.2zM129.2 105.5h.3v-.3h.5v.3h.2v1h-.2v.2h-.5v-.2h-.3zM131.7 105.5h.3v-.3h.5v.3h.3v1h-.3v.2h-.5v-.2h-.3z"/>
<path d="M134.3 105.5h.2v-.3h.5v.3h.3v1h-.3v.2h-.5v-.2h-.2zM136.8 105.5h.3v-.3h.5v.3h.2v1h-.2v.2h-.5v-.2h-.3zM139.4 105.5h.2v-.3h.5v.3h.3v1h-.3v.2h-.5v-.2h-.2zM141.9 105.5h.3v-.3h.5v.3h.2v1h-.2v.2h-.5v-.2h-.3zM144.4 105.5h.3v-.3h.5v.3h.3v1h-.3v.2h-.5v-.2h-.3zM147 105.5h.2v-.3h.5v.3h.3v1h-.3v.2h-.5v-.2h-.2zM149.5 105.5h.3v-.3h.5v.3h.2v1h-.2v.2h-.5v-.2h-.3zM152.1 105.5h.2v-.3h.5v.3h.3v1h-.3v.2h-.5v-.2h-.2zM154.6 105.5h.3v-.3h.5v.3h.2v1h-.2v.2h-.5v-.2h-.3zM157.1 105.5h.3v-.3h.5v.3h.3v1h-.3v.2h-.5v-.2h-.3zM159.7 105.5h.2v-.3h.5v.3h.3v1h-.3v.2h-.5v-.2h-.2zM162.2 105.5h.3v-.3h.5v.3h.2v1h-.2v.2h-.5v-.2h-.3z"/>
</g>
<g fill="#000" stroke="#000" stroke-width=".14">
<path d="M138.9 71.8h.6v.5h-.6zM138.9 72.7h.6v.5h-.6zM138.9 73.7h.6v.5h-.6zM141.2 73.7h.7v.5h-.7zM141.2 71.8h.7v.5h-.7zM153.1 75.5h.5v.9h-.5zM154.2 75.5h.5v.9h-.5zM153.1 82.4h.4v.8h-.4zM154.3 82.4h.4v.8h-.4zM114.4 105.2h.2v.5h-.2zM114.4 106.2h.2v.5h-.2zM116.9 105.2h.3v.5h-.3z"/>
<path d="M116.9 106.2h.3v.5h-.3zM119.4 105.2h.3v.5h-.3zM119.4 106.2h.3v.5h-.3zM122 105.2h.2v.5h-.2zM122 106.2h.2v.5h-.2zM124.5 105.2h.3v.5h-.3zM124.5 106.2h.3v.5h-.3zM127.1 105.2h.2v.5h-.2zM127.1 106.2h.2v.5h-.2zM129.6 105.2h.2v.5h-.2zM129.6 106.2h.2v.5h-.2zM132.1 117.6h.5v.5h-.5z"/>
<path d="M132.1 105.2h.3v.5h-.3zM132.1 106.2h.3v.5h-.3zM134.6 117.6h.5v.5h-.5zM134.7 105.2h.2v.5h-.2zM134.7 106.2h.2v.5h-.2zM137.2 117.6h.5v.5h-.5zM137.2 105.2h.3v.5h-.3zM137.2 106.2h.3v.5h-.3zM139.7 117.6h.5v.5h-.5zM139.7 105.2h.3v.5h-.3zM139.7 106.2h.3v.5h-.3zM142.3 105.2h.2v.5h-.2z"/>
<path d="M142.3 106.2h.2v.5h-.2zM144.8 105.2h.3v.5h-.3zM144.8 106.2h.3v.5h-.3zM145.3 117.6h.5v.5h-.5zM147.4 105.2h.2v.5h-.2zM147.4 106.2h.2v.5h-.2zM147.8 117.6h.5v.5h-.5zM149.9 105.2h.3v.5h-.3zM149.9 106.2h.3v.5h-.3zM152.4 105.2h.3v.5h-.3zM152.4 106.2h.3v.5h-.3zM155 105.2h.2v.5h-.2z"/>
<path d="M155 106.2h.2v.5h-.2zM157.5 105.2h.3v.5h-.3zM157.5 106.2h.3v.5h-.3zM160.1 105.2h.2v.5h-.2zM160.1 106.2h.2v.5h-.2zM162.6 105.2h.3v.5h-.3zM162.6 106.2h.3v.5h-.3zM173.6 118.3h1.1v.5h-1.1zM173.6 119.5h1.1v.6h-1.1zM178.7 119.5h1.1v.6h-1.1zM178.7 118.3h1.1v.5h-1.1zM173.6 120.8h1.1v.5h-1.1z"/>
<path d="M173.6 122.1h1.1v.5h-1.1zM178.7 122.1h1.1v.5h-1.1zM178.7 120.8h1.1v.5h-1.1z"/>
</g>
<circle cx="115.1" cy="89.8" r=".13" fill="none" stroke="#000" stroke-width=".25"/>
<g fill="none" stroke="#000" stroke-width=".15">
<path d="M166.6 80l2.6 .3-2.6 .3zM169.2 69.4h17.4M169.2 75.5h17.4M174.1 72.4v9.8M177.5 66.8h.7l-.4 2.5zM177.6 66.8l.2 2.5M177.7 66.8l.1 2.5M177.8 60.5v8.8M177.8 72.5v5.1M177.8 72.5l.4 2.5h-.7zM177.8 72.5l-.1 2.5M177.8 72.5l.2 2.5"/>
<path d="M177.8 72.5l-.2 2.5M177.8 72.5l.3 2.5M178 66.8l-.2 2.5M178.1 66.8l-.3 2.5M179.8 72.4h-10.6v9.8M184.4 66.8h.6l-.3 2.5zM184.4 66.8l.3 2.5M184.6 66.8l.1 2.5M184.7 60.5v8.8M184.7 75.5v5.2M184.7 75.5l.3 2.6h-.6zM184.7 75.5l-.1 2.6"/>
<path d="M184.7 75.5l.1 2.6M184.7 75.5l-.3 2.6M184.7 75.5l.3 2.6M184.8 66.8l-.1 2.5M185 66.8l-.3 2.5M147.4 86.1h5.2M150.1 85.8l2.5 .3-2.5 .3zM150.1 86l2.5 .1M150.1 85.8l2.5 .3M152.6 86.1l-2.5 .1M152.6 86.1l-2.5 .3M152.6 83.6v4.5"/>
<path d="M155.4 83.6v4.5M155.5 86.1h8.7M155.5 86.1l2.5-.3v.6zM155.5 86.1l2.5 .1M155.5 86.1l2.5 .3M158 86l-2.5 .1M158 85.8l-2.5 .3M164 80.3h5.2M166.6 99.6v5.7M166.6 80.2l2.6 .1M166.6 80l2.6 .3M169.2 80.3l-2.6 .1"/>
<path d="M169.2 80.3l-2.6 .2M174.1 80.3h8.8M174.1 80.3l2.5-.3v.6zM174.1 80.3l2.5 .1M174.1 80.3l2.5 .2M174.6 97.1h5.3M174.6 94.5h5.3M174.6 99.6v5.7M176.6 80.2l-2.5 .1M176.6 80l-2.5 .3M177.6 91.9h.7l-.4 2.6zM177.7 91.9l.2 2.6"/>
<path d="M177.8 91.9l.1 2.6M177.9 85.6v8.9M177.9 97.1v5.2M177.9 97.1l.4 2.6h-.7zM177.9 97.1l-.1 2.6M177.9 97.1l.2 2.6M177.9 97.1l-.2 2.6M177.9 97.1l.3 2.6M178.1 91.9l-.2 2.6M178.2 91.9l-.3 2.6M110.9 117.6h.6l-.3 2.5zM110.9 117.6l.3 2.5"/>
<path d="M111.1 117.6l.1 2.5M111.2 108v12.1M111.3 117.6l-.1 2.5M111.4 117.6l-.2 2.5M114.5 105.9v9.1M114.6 113l48 .1M114.6 113l2.5-.3v.6zM114.6 113l2.5 .2M114.6 113l2.5 .3M117.1 112.9l-2.5 .1M117.1 112.8l-2.5 .2M132.4 117.9v5.2"/>
<path d="M134.9 117.9v5.2M139.8 110h5.1M142.3 109.7l2.6 .3-2.6 .4zM142.3 109.9l2.6 .1M142.3 109.8l2.6 .2M144.9 110l-2.6 .2M144.9 110l-2.6 .3M144.9 106v6M145.5 117.9v6.7M147.5 106v6M147.6 110h8.8M147.6 110l2.5-.3v.7z"/>
<path d="M147.6 110l2.5 .2M147.6 110l2.5 .3M148.1 117.9v6.7M150.1 109.9l-2.5 .1M150.1 109.8l-2.5 .2M160.1 112.7l2.5 .4-2.5 .3zM160.1 112.9l2.5 .2M160.1 112.8l2.5 .3M162.6 113.1l-2.5 .1M162.6 113.1l-2.5 .2M162.7 106v9M166.7 103.3h7.8"/>
<path d="M166.7 103.3l2.5-.3v.7zM166.7 103.3l2.5 .2M166.7 103.3l2.5 .3M169.2 103.2l-2.5 .1M169.2 103.1l-2.5 .2M169.8 118.9h3.2M171.4 115.6h.7l-.3 2.6zM171.5 115.6l.3 2.6M171.6 115.6l.2 2.6M171.8 111.2v7M171.8 118.9v5.1M171.8 118.9l.3 2.6h-.7z"/>
<path d="M171.8 118.9l-.2 2.6M171.8 118.9l.1 2.6M171.8 118.9l-.3 2.6M171.8 118.9l.2 2.6M171.9 115.6l-.1 2.6M172 103l2.5 .3-2.5 .4zM172 103.2l2.5 .1M172 103.1l2.5 .2M172 115.6l-.2 2.6M173 113.4v4.8h-3.2M173.1 115.4h7.2M173.1 115.4l2.5-.4v.7z"/>
<path d="M173.1 115.4l2.5 .1M173.1 115.4l2.5 .2M174.5 103.3l-2.5 .2M174.5 103.3l-2.5 .3M175.6 115.2l-2.5 .2M175.6 115.1l-2.5 .3M177.8 115l2.5 .4-2.5 .3zM177.8 115.2l2.5 .2M177.8 115.1l2.5 .3M180.3 115.4l-2.5 .1M180.3 115.4l-2.5 .2M180.4 118.2h5.2"/>
<path d="M180.4 113.4v4.9M183.3 115.6h.7l-.4 2.6zM183.4 115.6l.2 2.6M183.5 115.6l.1 2.6M183.6 110.6v7.6M183.8 115.6l-.2 2.6M183.9 115.6l-.3 2.6M109.2 121.7h8.6v6.3M109.2 120.2h8.6M111.2 121.8v5.1M111.2 121.8l.3 2.5h-.6zM111.2 121.8l-.1 2.5"/>
<path d="M111.2 121.8l.1 2.5M111.2 121.8l-.3 2.5M111.2 121.8l.2 2.5M112.6 126h5.1M115.2 125.7l2.5 .3-2.5 .3zM115.2 125.9l2.5 .1M115.2 125.8l2.5 .2M117.7 126l-2.5 .2M117.7 126l-2.5 .3M120.3 121.7v6.3M120.4 126h13.5M120.4 126l2.5-.3v.6z"/>
<path d="M120.4 126l2.5 .2M120.4 126l2.5 .3M122.9 125.9l-2.5 .1M122.9 125.8l-2.5 .2M127.2 121.2h5.1M129.8 120.9l2.5 .3-2.5 .3zM129.8 121.1l2.5 .1M129.8 120.9l2.5 .3M131.9 131.9h5.1M132.3 121.2l-2.5 .1M132.3 121.2l-2.5 .2M134.5 131.6l2.5 .3-2.5 .3z"/>
<path d="M134.5 131.7l2.5 .2M134.5 131.6l2.5 .3M135 121.2h8.8M135 121.2l2.5-.3v.6zM135 121.2l2.5 .1M135 121.2l2.5 .2M137 131.9l-2.5 .1M137 131.9l-2.5 .2M137.1 129.9v6.8M137.5 121.1l-2.5 .1M137.5 120.9l-2.5 .3M139.6 129.9v6.8"/>
<path d="M139.7 131.9h13.5M139.7 131.9l2.5-.3v.6zM139.7 131.9l2.5 .1M139.7 131.9l2.5 .2M140.3 122.6h5.2M142.2 131.7l-2.5 .2M142.2 131.6l-2.5 .3M142.9 122.3l2.6 .3-2.6 .4zM142.9 122.5l2.6 .1M142.9 122.4l2.6 .2M145.5 122.6l-2.6 .2M145.5 122.6l-2.6 .3"/>
<path d="M148.1 122.6h8.9M148.1 122.6l2.6-.3v.7zM148.1 122.6l2.6 .2M148.1 122.6l2.6 .3M150.7 122.5l-2.6 .1M150.7 122.4l-2.6 .2M180.4 122.7h5.2M183.6 122.7v5.1M183.6 122.7l.4 2.6h-.7zM183.6 122.7l-.1 2.6M183.6 122.7l.2 2.6M183.6 122.7l-.2 2.6"/>
<path d="M183.6 122.7l.3 2.6"/>
</g>
<g font-size="3.5">
<text x="4.2" y="204.7">3/1/22</text>
<text x="15" y="204.7">11:59 PM /home/ryan/EAGLE/projects/ece477/pcb/footprints.brd</text>
</g>
<g font-size="2.5">
<text x="110.6" y="117.6" transform="rotate(-90 110.6 117.6)">60.00mil</text>
<text x="122.9" y="125.5">100.00mil</text>
<text x="142.2" y="131.3">100.00mil</text>
</g>
<g font-size="1.8">
<text x="110.7" y="65">LMC555CN_NOPB</text>
<text x="144.9" y="65">M95640-RMN6P</text>
<text x="120.2" y="70">IC4</text>
<text x="139.3" y="71.1">U1</text>
<text x="150.4" y="70.8">IC5</text>
<text x="132.3" y="79.6">MCP73831.SOT23-5</text>
<text x="111" y="84">STM32F401RET6U</text>
<text x="136.5" y="87.3">HX711</text>
<text x="165" y="84.9">DCJ-0303</text>
<text x="166.2" y="89.6">TLV2462IP</text>
<text x="169.2" y="87.8">IC6</text>
<text x="151.4" y="93.2">IC3</text>
<text x="121.2" y="97.5">IC2</text>
<text x="137.7" y="96.2">IC1</text>
<text x="147" y="101.3">LDS3985M33R</text>
<text x="114" y="104.5">1</text>
<text x="117" y="104.3">SV1</text>
<text x="161.6" y="104.5">20</text>
<text x="116.6" y="118">S8550</text>
<text x="122.4" y="119.8">Q1</text>
<text x="174.8" y="117.8">U2</text>
<text x="168" y="125.7" transform="rotate(1 168 125.7)">BR24S64FJ-WE2</text>
<text x="134" y="134.8">EG1</text>
<text x="137.6" y="134.8">270</text>
<text x="134.4" y="144.7" transform="rotate(-90 134.4 144.7)">S1</text>
</g>
<g font-size="1.4">
<text x="128.7" y="67.6" transform="rotate(-90 128.7 67.6)">100.00mil</text>
<text x="177.5" y="66.8" transform="rotate(-90 177.5 66.8)">120.00mil</text>
<text x="184.3" y="66.8" transform="rotate(-90 184.3 66.8)">240.00mil</text>
<text x="114.8" y="75.6" transform="rotate(-90 114.8 75.6)">300.00mil</text>
<text x="118.7" y="79.5">314.00mil</text>
<text x="176.6" y="79.9">190.00mil</text>
<text x="118.2" y="86.6">304.00mil</text>
<text x="128.4" y="89.4" transform="rotate(-90 128.4 89.4)">13.00mil</text>
<text x="144.1" y="87.2" transform="rotate(-90 144.1 87.2)">29.00mil</text>
<text x="158" y="85.7">110.00mil</text>
<text x="149.7" y="92.8" transform="rotate(-90 149.7 92.8)">98.00mil</text>
<text x="177.6" y="91.9" transform="rotate(-90 177.6 91.9)">100.00mil</text>
<text x="113.7" y="97.4" transform="rotate(-90 113.7 97.4)">304.00mil</text>
<text x="133.2" y="96.2" transform="rotate(-90 133.2 96.2)">377.00mil</text>
<text x="155.7" y="98.8">144.00mil</text>
<text x="136.9" y="104.1">FE20-1</text>
<text x="167.4" y="103">313.00mil</text>
<text x="135" y="112.7">1900.00mil</text>
<text x="150.1" y="109.7">100.00mil</text>
<text x="137.5" y="120.8">100.00mil</text>
<text x="150.7" y="122.2">100.00mil</text>
</g>
<g font-size="1.1">
<text x="137.3" y="70.7" transform="rotate(-90 137.3 70.7)">98.00mil</text>
<text x="143.3" y="77.3">150.00mil</text>
<text x="151.1" y="74.2">0603 SMD</text>
<text x="136.6" y="100.1">273.00mil</text>
<text x="171.4" y="115.6" transform="rotate(-90 171.4 115.6)">24.00mil</text>
<text x="174.1" y="115">291.00mil</text>
<text x="183.3" y="115.6" transform="rotate(-90 183.3 115.6)">174.00mil</text>
</g>
<g font-size="1">
<text x="153.3" y="75.3">C1</text>
<text x="152.7" y="78.9">LED1</text>
<text x="153.3" y="82.2">R1</text>
</g>
</svg>
